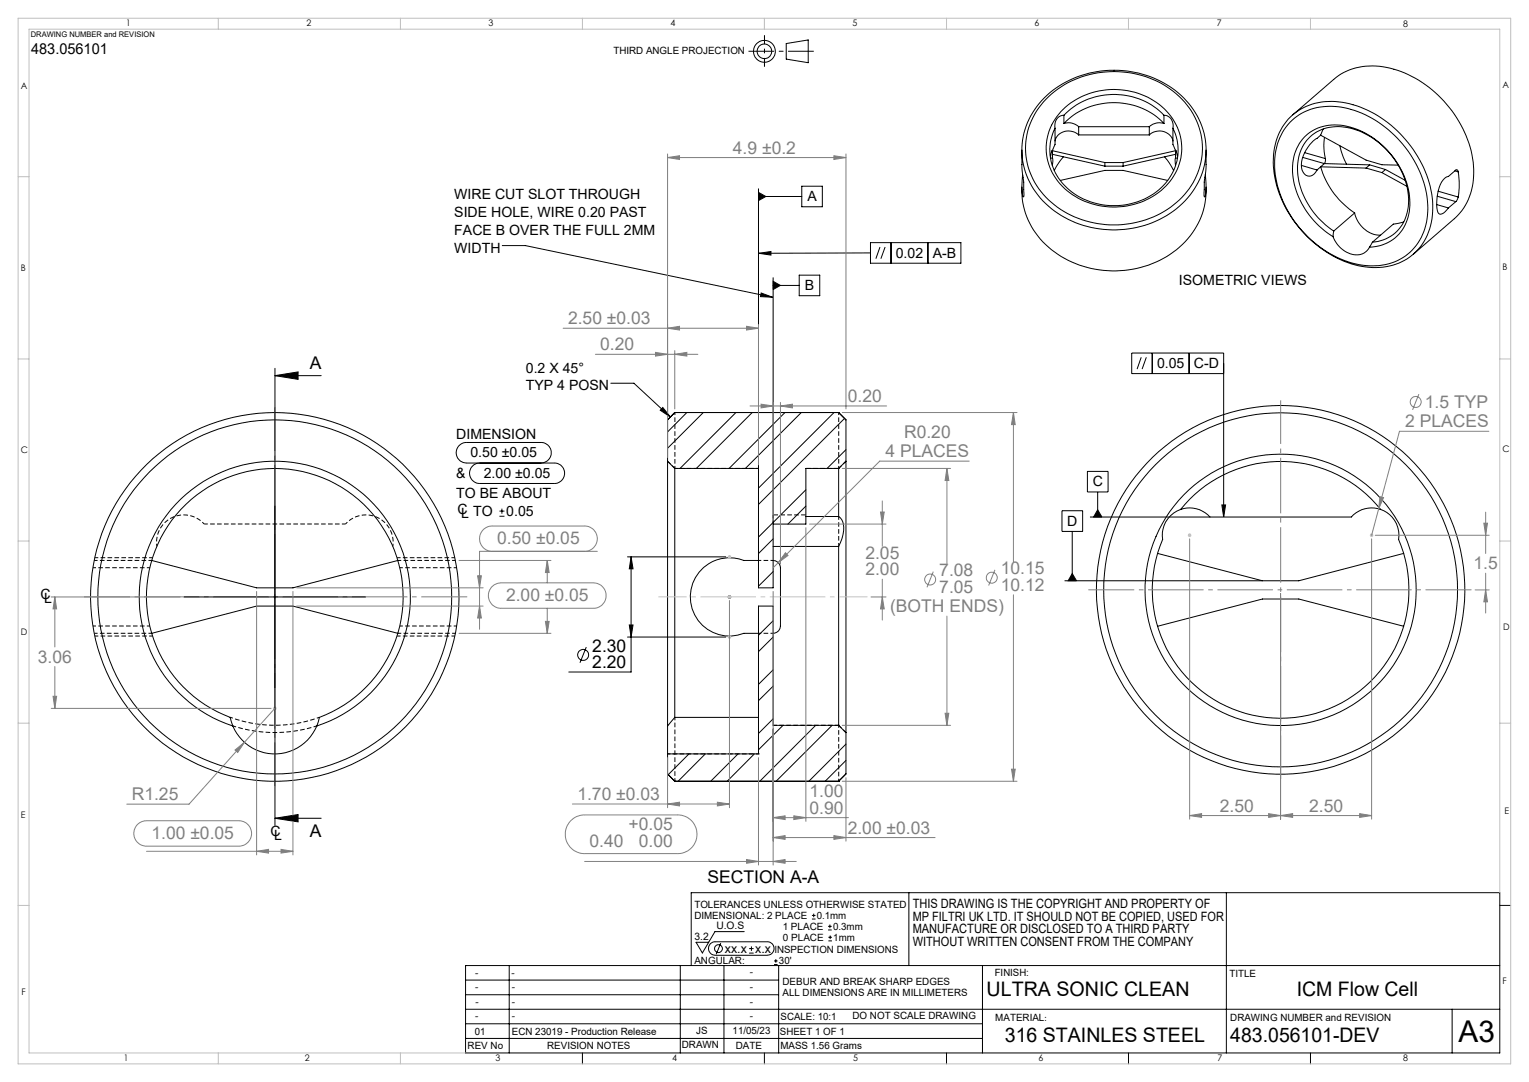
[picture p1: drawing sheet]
<svg xmlns="http://www.w3.org/2000/svg" width="420mm" height="297mm" viewBox="0 0 420 297" stroke-linecap="round" stroke-linejoin="round" font-family="sans-serif">
<path d="M41.2 155.8h-15.7M41.7 153.8h-15.8M125.1 153.8h-15.8M125.5 155.8h-15.7M25.5 171.8h15.7M41.7 173.8h-15.8M109.8 171.8h15.7M125.1 173.8h-15.8M185.4 214.4v-17.5" fill="none" stroke="#000" stroke-width=".27" stroke-dasharray="1.3 .6" stroke-dashoffset=".4" stroke-linecap="butt"/>
<path d="M56.1 143.8a7.5 7.5 0 0 0-8.8-1.7 7.5 7.5 0 0 0-4.2 7.9M107.9 150a7.5 7.5 0 0 0-4.2-7.9 7.5 7.5 0 0 0-8.8 1.7M208.4 153.8h4M208.4 173.8h4M87.8 196.9a35.3 35.3 0 0 1-24.6 0M183.4 206.9h25" fill="none" stroke="#000" stroke-width=".27" stroke-dasharray="1.3 .6" stroke-dashoffset=".5" stroke-linecap="butt"/>
<path d="M41.9 153.1h-15.9M94.9 143.8h-38.8M124.9 153.1h-15.8M212.4 143.8v-2.5M230.4 141.8v8.2M26.1 174.6h15.8M109.1 174.6h15.8M64 199.3a37.3 37.3 0 0 0 23 0" fill="none" stroke="#000" stroke-width=".27" stroke-dasharray="1.3 .6" stroke-dashoffset=".3" stroke-linecap="butt"/>
<g fill="none" stroke="#000" stroke-width=".27">
<path d="M216 12l6-1v6.2l-6-1zM286.8 26.9a27.8 27.8 0 0 1 39.8 1.5 19.9 19.9 0 0 1-3.4 28.9 28 28 0 0 1-37.4-2.9 19.7 19.7 0 0 1 1-27.5zM287.3 27.3a26.7 26.7 0 0 1 38.1 .7 19.1 19.1 0 0 1-3 28.2 26.8 26.8 0 0 1-35.8-2.8 18.9 18.9 0 0 1 .7-26.1zM289.8 35.2a14 14 0 0 0 5.4 18.1 19.2 19.2 0 0 0 26-4.4 13.3 13.3 0 0 0 1-13.7M289.8 35.2v4.5l-.7 1.7M292 30.1a20.4 20.4 0 0 1 29.7 1.9 14.7 14.7 0 0 1-4.2 21.4 20.3 20.3 0 0 1-27.4-4.3 14.5 14.5 0 0 1 1.9-19zM292.2 31.6a19.4 19.4 0 0 1 27.5 0M292.2 31.6a2.77 2.77 0 0 0-2.4 3.6M292.2 33.9a4.1 4.1 0 0 1 4.1 .9M292.2 33.9a19.4 19.4 0 0 1 27.5 0M292.2 31.6v2.3M296.3 37a3.9 3.9 0 0 0-6.5 1.7"/>
<path d="M296.3 34.8v2.2M296.3 37h19.4M296.3 34.8h19.4M315.7 37a3.9 3.9 0 0 1 6.5 1.7M315.7 34.8v2.2M319.7 31.6a2.74 2.74 0 0 1 2.5 3.6M319.7 33.9a4 4 0 0 0-4 .9M319.7 31.6v2.3M322.2 35.2v4.5l.7 1.7M354.4 33.5a16.3 16.3 0 0 1 16.8-3.4 30.2 30.2 0 0 1 21 27 14.8 14.8 0 0 1-14.3 15.9 26.7 26.7 0 0 1-20.9-10.5 26.7 26.7 0 0 1-6.5-21.3 15.8 15.8 0 0 1 3.9-7.7zM354.4 32.1a17.2 17.2 0 0 1 17.3-3.4 31.9 31.9 0 0 1 21.8 26.5 16.4 16.4 0 0 1-7.7 16.3 20 20 0 0 1-18.6-.7 31.6 31.6 0 0 1-17.5-26.2 17 17 0 0 1 4.7-12.5zM355.1 31.5l11.3-9.7a17.6 17.6 0 0 1 17.5-2.5 31.8 31.8 0 0 1 20.8 26.2 17.1 17.1 0 0 1-5.2 14.5l-11.3 9.8"/>
<path d="M362.8 37.1l-1 .9a9.6 9.6 0 0 0-4.3 7.9 2.13 2.13 0 0 0 3.1 2.2l1.2-1.4M362.8 37.1l12.4 6.9 4.4 1.2 4.5 .1M363.5 35.4l-.7 1.7M363.8 37.7l-.1 3.1 .4 2.7M208.4 52.8l2 1.1-2 1.2zM208.4 51.8v109.6h4v-85.2M208.4 53.9h11.8M220.2 51.1h5.7v5.7h-5.7zM280.7 41.2v4.9l.5 3.8v4.1a5.4 5.4 0 0 1-.5-3.7l.2-2.3M280.7 51.4a21.4 21.4 0 0 0 12.7 20.1 27.9 27.9 0 0 0 32.8-5.9 19.9 19.9 0 0 0 5.1-14.2M288.5 43.4h.6M289 41.4h.1"/>
<path d="M289.1 41.4v-.2l-.3 .5-.3 1.5M289.1 43.4v2M289.1 42.4l14.4 3.2M289.1 41.4v2M289.1 41.4l14.4 3.2M291.3 49.5l12.2-2.7h5l12.2 2.7M292.1 43l-1.8 2.4-.7 1.4M303.5 44.6h5M303.5 45.6h5M303.5 44.6v1M308.5 44.6v1M319.9 43l1.3 1.7 1.2 2.1"/>
<path d="M322.9 41.4l.1-.2 .1 .3 .4 1.7M322.9 43.4v2M322.9 41.4v2M322.9 42.4l-14.4 3.2M322.9 41.4l-14.4 3.2M322.9 43.4h.5M322.9 41.4h.1M331.3 41.2v4.9l-.5 3.7 .1 4.3a12.2 12.2 0 0 0 .2-6.2M357.5 45.4l4.3 1.3M357.9 43.2l5.9 1.7M358.4 41.9l5.7 1.6M362.8 45.8a22.7 22.7 0 0 0 9.3 12.7"/>
<path d="M362.8 45.8l-1 .9M362.8 45.8l12.4 .3M363.8 44.9l-1 .9M363.8 44.9l12.4 .4M364.1 43.5v.7l-.3 .7M368 40l1 3.1 .9 2M372.1 58.5a7.5 7.5 0 0 0 7.1 6.1M372.1 58.5l-5.7 4.9M375.2 46.1l4.4 1.3M376.2 45.3l-1 .8M376.2 45.3l4.4 1.2M379.6 47.4l6.9 3.7"/>
<path d="M380.6 46.5l-1 .9M380.6 46.5l5.4 3M394.7 56.2l3.2 .9M394.8 53.9l5.1 1.4M395 52.5l5.5 1.6M399.6 46.9l.9 .3M399.9 55.3l-2 1.8M400.5 47.2l-.1-.5-.3-.1-2.2 1.8a4.5 4.5 0 0 0-2.8 3.9 10.3 10.3 0 0 0 .1 6.3 1.69 1.69 0 0 0 2.2-1l.5-.5M400.5 54.1l-.6 1.2M400.5 47.2a21.3 21.3 0 0 1 0 6.9M138 67.4h6.3l67.9 14.2M208.5 69.5l3.3-.5v1z"/>
<path d="M212.4 77.2l1.9 1.1-1.9 1.2zM212.4 78.3h7.1M219.5 75.5h5.7v5.7h-5.7zM239.1 66.6h24.8v5.6h-24.8zM239.1 69.4l-30.6 .1M241.7 67.8l-1.1 3.2M243.1 67.8l-1.1 3.2M244.8 66.6v5.6M254.9 66.6v5.6M366.2 65a23.1 23.1 0 0 1-11.2-18.8 11.5 11.5 0 0 1 14-11.7 23 23 0 0 1 18.3 21.9 11.2 11.2 0 0 1-11.1 11.5M366.2 65a6.9 6.9 0 0 0 8.1 4.7l1.1-.8 .8-1M366.4 63.4a21.2 21.2 0 0 1-9.9-18.6 10.7 10.7 0 0 1 12.7-9.9 21.5 21.5 0 0 1 17.7 21.2 10.6 10.6 0 0 1-9.9 10.4"/>
<path d="M366.4 63.4l-.2 1.6M377 66.5l-.8 1.4M385.6 60.9l-2.9 .6-5.7 5M209.1 80.4l3.1 1.2-3.3-.2zM313.5 98.1l-1.2 3.2M314.9 98.1l-1.2 3.2M316.5 96.9v5.6M326.6 96.9v5.6M75.5 103.1h12.7M75.5 101.1v125.5M75.5 103.1l6.4-1v2zM167.8 105.2h6.3l10.1 9.3"/>
<path d="M182.1 111.9l2 2.6-2.7-1.9zM185.3 113.2h.1M185.3 113.2h45.1M185.3 113.2l-1.9 2v11.4M188.7 113.2l-5.3 5.4M193.2 113.2l-9.8 9.8M202.1 113.2l-15.3 15.4M206.6 113.2l-15.3 15.4M215.6 113.2l-15.3 15.4M220.1 113.2l-15.3 15.4M229.1 113.2l-20.7 20.8M230.4 113.2h.1"/>
<path d="M230.4 113.2l2 2v11.4M232 114.9l-23.6 23.6M336.1 102.5h-25.2v-5.6h25.2v45M75.5 138.8v50M131.8 127.1a2.8 2.8 0 0 0-2.8 2.8 2.8 2.8 0 0 0 2.8 2.8h20.5a2.8 2.8 0 0 0 2.8-2.8 2.8 2.8 0 0 0-2.8-2.8h-24.2a2.82 2.82 0 0 1-2.8-2.8 2.82 2.82 0 0 1 2.8-2.8h20.5a2.82 2.82 0 0 1 2.8 2.8 2.82 2.82 0 0 1-2.8 2.8M137.9 139.6v1.4M183.4 126.6v72.7M183.4 126.6l1.9 2M185.3 128.6v68.3M185.3 128.6h23.1M221.4 134.4l-13 13M221.4 138.9l-5 5"/>
<path d="M230.4 128.6v13.2M230.4 128.6h-9v15.3h-9M232.4 126.6v74.5M232.4 126.6l-2 2M232.4 123.4l-5.2 5.2M298.7 129.4h5.7v5.6h-5.7zM301.5 139.9l1.2 2h-2.3zM301.5 135v6.9M324.3 139.8a35.2 35.2 0 0 1 54.9 0M324.3 139.8a7.4 7.4 0 0 0-4.9 8.3 35.2 35.2 0 0 0 32.4 49.1 35.2 35.2 0 0 0 32.4-49.1 7.5 7.5 0 0 0-5-8.3M324.3 139.8a7.5 7.5 0 0 1 8.1 2.1M335.6 138.6h1.1l-.6 3.3z"/>
<path d="M379.2 139.8a7.5 7.5 0 0 0-8 2.1h-71.8M41.7 153.8l28.8 7.6h10l28.8-7.6M137.2 141.7h1.4M137.2 140.3h1.4M172.4 152.9h27M173.4 152.9v31.6h-17.2M173.4 152.9l.5 3.2h-1zM208.4 153.8h-4.1a10.8 10.8 0 0 0-14.7 10 10.8 10.8 0 0 0 14.7 10h4.1M212.4 153.8a2.07 2.07 0 0 1 2 2.1v15.9a2.03 2.03 0 0 1-2 2M212.4 156.9l-4 4M212.4 147.9l-4 4M212.4 150h18"/>
<path d="M221.4 141.8h9M230.4 150v49.1M230.4 141.8a4.3 4.3 0 0 1 1.2 5l-1.2 3.2M291.7 140.2h5.7v5.7h-5.7zM294.5 157.4l1.2 2h-2.3zM294.5 145.9v13.5M318 151.9l28.8 7.5M385.6 151.9l-28.8 7.5h-64.4M41.7 173.8l28.8-7.4h10l28.8 7.4M50.5 163.9h50M161 177.6l-1.7 4.3M172.4 174.9h27"/>
<path d="M172.9 171.6h1l-.5 3.3zM199.9 163.9h1M200 163.5l.7 .7M200.4 163.4v1M200.7 163.5l-.7 .7M212.4 170.4l-4 4M212.4 174.9l-4 4M318 171.9l28.8-7.5h10l28.8 7.5M64 199.3l-.8-2.4a35.3 35.3 0 0 1-16-54.2 35.3 35.3 0 0 1 56.5 0 35.3 35.3 0 0 1-16 54.2l-.7 2.4M64 199.3a37.3 37.3 0 0 1-18.6-57.4 37.3 37.3 0 0 1 60.2 0 37.3 37.3 0 0 1-18.6 57.4M64 199.3a12.5 12.5 0 0 0 11.5 7.7 12.5 12.5 0 0 0 11.5-7.7M183.4 199.3v7.6"/>
<path d="M185.3 196.9l-1.9 2.4M185.3 196.9h23.1M212.4 183.9l-4 4M212.4 197.3l-4 4M212.4 188.3l-4 4M215.1 199.1l-6.7 6.7M224 199.1l-15.3 15.4M228.6 199.1l-15.4 15.4M230.4 199.1h-18v-32.7h-4v40.5h-25M230.4 199.1l2 2M183.4 206.9v5.5l1.9 2.1M185.3 214.5h.1"/>
<path d="M185.3 214.5h45.1M189.3 206.9l-5.7 5.8M193.7 206.9l-7.4 7.6M202.7 206.9l-7.5 7.6M207.2 206.9l-7.5 7.6M230.4 214.5h.1M232.4 201.1v11.3l-2 2.1M232.4 204.3l-10.2 10.2M232.4 208.7l-5.7 5.8M75.5 224.6h12.7M75.5 224.6l6.4-1v2zM195.1 259.1l1.2-.6h14.5a1.85 1.85 0 0 1 1.8 1.9 1.85 1.85 0 0 1-1.8 1.8h-14.3a1.87 1.87 0 0 1-1.7-1.1 1.87 1.87 0 0 1 .3-2z"/>
<path d="M198 258.9l-1.3 3M204.4 255.7h-8l-3.5 5.9-1.7-2.9h3.5M206.4 259.8v1.2M223 252.3h1M223 251.3h1M223.5 250.8v1M227.5 255.3h1M227.5 254.3h1M227.5 258.3h1M227.5 257.3h1M228 253.8v1M228 256.8v1"/>
<path d="M249.7 245v20M336.9 245v44M412 248.5h3M127.9 273h86M127.9 269h86M127.9 277h284.1M139.9 265v24M186.9 265v24M189.9 265v-20h222.1v44h-284.1v-24h284.1M198.9 265v24M205.8 261.6h1.2M205.8 260.4h1.2"/>
<path d="M212.6 264.8h1M212.6 263.8h1M213.1 263.3v1M213.9 265v24M269.9 265v24M398.9 277v12M127.9 285h142M127.9 281h142M160 289v3M210 289v3M260 289v3M310 289v3"/>
<path d="M360 289v3"/>
<circle cx="210" cy="14.1" r="3"/>
<circle cx="210" cy="14.1" r="2"/>
<circle cx="75.5" cy="163.8" r="50.6"/>
<circle cx="75.5" cy="163.9" r="48.6"/>
<circle cx="160.2" cy="179.8" r="1.49"/>
<circle cx="351.8" cy="161.9" r="50.6"/>
<circle cx="351.8" cy="161.9" r="48.6"/>
<circle cx="351.8" cy="161.9" r="37.3"/>
<circle cx="197.4" cy="260.4" r="1.08"/>
</g>
<path d="M230.4 113.2v15.4M185.4 128.6v-15.4M208.4 128.6h-23M230.4 199.1v15.3" fill="none" stroke="#000" stroke-width=".27" stroke-dasharray="1.3 .6" stroke-dashoffset=".6" stroke-linecap="butt"/>
<path d="M185.4 128.6l-2-2M232.4 126.6l-2 2M212.4 199.1h18M230.4 199.1l2 2" fill="none" stroke="#000" stroke-width=".27" stroke-dasharray="1.3 .6" stroke-dashoffset=".2" stroke-linecap="butt"/>
<path d="M230.4 128.6h-9M221.4 141.3h-9" fill="none" stroke="#000" stroke-width=".27" stroke-dasharray="1.3 .6" stroke-dashoffset="-.1" stroke-linecap="butt"/>
<g fill="none" stroke="#808080" stroke-width=".27">
<path d="M183.4 43.2l3.3-.4v1zM183.4 42.3v83.3M183.4 43.2h49M229.1 42.8l3.3 .4-3.3 .6zM232.4 42.3v70M154.7 90.1h53.7M163.5 97.3h28.2M180.1 96.7l3.3 .6-3.3 .5zM183.4 90.1l3.3-.5v1zM185.3 97.3l3.4-.6v1.1zM185.3 96.2v16.1M205.1 89.6l3.3 .5-3.3 .5z"/>
<path d="M208.4 89.1v38.5M206 111.4h37.6M209.1 110.9l3.3 .5-3.3 .6zM212.4 110.5v32.3M214.4 111.4l3.3-.5v1.1zM214.4 110.5v44.4M231.4 113.2h48M278.4 113.2l.5 3.4h-1.1zM278.4 113.2v41M389.7 108.2l-1.7 4.3M409 118.4h-24.6l-7.6 28.5M231.4 128.6h29.7"/>
<path d="M242.4 137.5v12.5M260.1 128.6l.5 3.3h-1zM260.1 128.6v26.1M266.2 126.6h-24.5l-29.3 29.3M379.1 136.3l.9 .3-1.3 3.1zM126.1 153.8h25.2M131.2 158h1l-.5 3.4zM135.2 151.3a3.5 3.5 0 0 1-3.5-3.4 3.5 3.5 0 0 1 3.5-3.5h25.4a3.5 3.5 0 0 1 3.5 3.5 3.5 3.5 0 0 1-3.5 3.4M150.3 153.8l.5 3.4h-1zM150.3 153.8v6.2M164.1 151.3h-32.4v21.4M215.8 151.7l.7 .8-2.7 1.9z"/>
<path d="M221.4 144.8v80.7M222.4 143.9h21M241.9 140.5h1l-.5 3.4zM242.4 159v11.2M256.4 156.9l-1.8 4.3M273.3 156.4l-1.7 4.3M326.8 147.9v77M376.8 147.9v77M377.8 146.9h31.3M407.6 143.6h1l-.5 3.3zM408.1 140.6v11.3M408.1 157.3v11"/>
<path d="M14.1 163.9h35.4M15.1 163.9l.5 3.2h-1zM15.1 163.9v13.7M70.5 162.3v72.4M80.5 162.3v72.4M81.5 161.4h51.2M81.5 166.4h51.2M126.1 173.8h25.2M131.7 166.4l.5 3.2h-1zM135 161.1l.9-.6 1.8-.5h25.3a3.5 3.5 0 0 1 3.5 3.5 3.5 3.5 0 0 1-3.5 3.5h-25.3a3.5 3.5 0 0 1-3.3-2.1 3.5 3.5 0 0 1 .6-3.8zM149.8 170.6h1l-.5 3.2zM150.3 167v6.8"/>
<path d="M200.4 164.8v56.9M212.4 162.3v75.2M239.3 163.9h4.1M242.4 163.9l.5 3.2h-1zM260.1 169.1v30M278.4 163.3v51.2M351.8 162.9v62M405.2 161.9h3.9M408.1 161.9l.5 3.3h-1zM14.1 194.4h60.4M14.6 191.1h1l-.5 3.3zM15.1 182.9v11.5"/>
<path d="M75.5 194.4l-8.4 9.4M231.4 199.1h29.7M259.6 195.8h1l-.5 3.3zM64.6 205.9l2.5-2.1-1.8 2.7zM67.1 203.8l-15.2 16.9h-17.1M183.4 208v13.7M208.4 208v29.5M231.4 214.5h48M232.4 213.5v17.4M277.8 211.1h1.1l-.5 3.4zM37.8 226.3l1.1-.8 1.4-.2h25.3a3.5 3.5 0 0 1 3.5 3.5 3.5 3.5 0 0 1-3.5 3.5h-25.3a3.5 3.5 0 0 1-3.3-2.2 3.5 3.5 0 0 1 .8-3.8zM40.3 233.7h40.2"/>
<path d="M70.5 233.7l3.3-.6v1.1zM77.2 233.1l3.3 .6-3.3 .5zM156.8 225.3l1.6-1.1 1.9-.5h25.8a5.3 5.3 0 0 1 5.4 5.3 5.3 5.3 0 0 1-5.4 5.3h-25.5a5.3 5.3 0 0 1-4.9-3.2 5.3 5.3 0 0 1 1.1-5.8zM157.2 220.7h43.2M160.6 236.5h58.1M183.4 220.7l3.3-.5v1zM197.1 220.2l3.3 .5-3.3 .5zM205.1 235.9l3.3 .6-3.3 .5zM212.4 236.5l3.3-.6v1.1zM212.4 224.4l3.3-.5v1.1zM212.4 229.9l3.3-.5v1zM212.4 224.4h20.6"/>
<path d="M212.4 229.9h44.5M218.1 223.9l3.3 .5-3.3 .6zM229.1 229.4l3.3 .5-3.3 .5zM326.8 223.9l3.3-.6v1.1zM326.8 223.9h50M348.5 223.3l3.3 .6-3.3 .5zM351.8 223.9l3.3-.6v1.1zM373.5 223.3l3.3 .6-3.3 .5z"/>
<circle cx="388.9" cy="110.3" r="1.51"/>
<circle cx="255.5" cy="159.1" r="1.51"/>
<circle cx="272.4" cy="158.6" r="1.51"/>
</g>
<g fill="none" stroke="#c0c0c0" stroke-width=".27">
<path d="M5 5h410v287h-410zM60 5v3M110 5v3M160 5v3M210 5v3M260 5v3M310 5v3M360 5v3M5 48.5h3M412 48.5h3M5 98.5h3M412 98.5h3"/>
<path d="M5 148.5h3M199.9 152.9h1M200 152.5l.7 .7M200.4 152.4v.9M200.7 152.5l-.7 .7M326.3 146.9h1M326.4 146.5l.7 .8M326.8 146.4v1M327.1 146.5l-.7 .8M376.3 146.9h1M376.4 146.5l.7 .8M376.8 146.4v1"/>
<path d="M377.1 146.5l-.7 .8M412 148.5h3M199.9 163.9h1M199.9 174.9h1M200 163.5l.7 .7M200 174.5l.7 .7M200.4 163.4v1M200.4 174.3v1.1M200.7 163.5l-.7 .7M200.7 174.5l-.7 .7M5 198.5h3M75 194.4h1"/>
<path d="M75.1 194.1l.7 .7M75.5 194v.9M75.8 194.1l-.7 .7M412 198.5h3M5 248.5h3M412 245v-237h-404v281h119.9M60 289v3M110 289v3"/>
</g>
<path d="M210 9.7v8.6" fill="none" stroke="#000" stroke-width=".27" stroke-dasharray="15.2 1.3 1.3 1.3" stroke-dashoffset="12.8" stroke-linecap="butt"/>
<path d="M205.6 14.1h17.9" fill="none" stroke="#000" stroke-width=".27" stroke-dasharray="15.2 1.3 1.3 1.3" stroke-dashoffset="8.2" stroke-linecap="butt"/>
<path d="M180.8 163.8h57.5" fill="none" stroke="#c0c0c0" stroke-width=".27" stroke-dasharray="15.2 1.3 1.3 1.3" stroke-dashoffset="7.5" stroke-linecap="butt"/>
<path d="M128.3 163.8h-105.2M298.9 161.9h105.3" fill="none" stroke="#808080" stroke-width=".27" stroke-dasharray="15.2 1.3 1.3 1.3" stroke-dashoffset="2.6" stroke-linecap="butt"/>
<path d="M75.5 215.8v-104M351.8 213.8v-103.9" fill="none" stroke="#808080" stroke-width=".27" stroke-dasharray="15.2 1.3 1.3 1.3" stroke-dashoffset="3.3" stroke-linecap="butt"/>
<g fill="#000">
<path d="M75.5 103.1l6.4-1v2zM75.5 224.6l6.4-1v2z"/>
<path d="M182.1 111.9l2 2.6-2.7-1.9zM208.4 52.8l2 1.1-2 1.2zM212.4 77.2l1.9 1.1-1.9 1.2zM209.1 80.4l3.1 1.2-3.3-.2zM208.5 69.5l3.3-.5v1z"/>
<path d="M173.4 152.9l.5 3.2h-1zM172.9 171.6h1l-.5 3.3z"/>
</g>
<g fill="#808080">
<path d="M14.6 191.1h1l-.5 3.3zM15.1 163.9l.5 3.2h-1zM241.9 140.5h1l-.5 3.4zM242.4 163.9l.5 3.2h-1zM407.6 143.6h1l-.5 3.3zM408.1 161.9l.5 3.3h-1zM326.8 223.9l3.3-.6v1.1zM348.5 223.3l3.3 .6-3.3 .5zM351.8 223.9l3.3-.6v1.1zM373.5 223.3l3.3 .6-3.3 .5z"/>
<path d="M197.1 220.2l3.3 .5-3.3 .5zM183.4 220.7l3.3-.5v1z"/>
<path d="M212.4 236.5l3.3-.6v1.1zM205.1 235.9l3.3 .6-3.3 .5zM218.1 223.9l3.3 .5-3.3 .6zM212.4 224.4l3.3-.5v1.1zM185.3 97.3l3.4-.6v1.1zM180.1 96.7l3.3 .6-3.3 .5zM229.1 229.4l3.3 .5-3.3 .5zM212.4 229.9l3.3-.5v1z"/>
<path d="M64.6 205.9l.7 .6 1.8-2.7zM150.3 153.8l.5 3.4h-1zM149.8 170.6h1l-.5 3.2zM131.2 158h1l-.5 3.4zM131.7 166.4l.5 3.2h-1zM70.5 233.7l3.3-.6v1.1zM77.2 233.1l3.3 .6-3.3 .5zM260.1 128.6l.5 3.3h-1zM259.6 195.8h1l-.5 3.3zM278.4 113.2l.5 3.4h-1.1zM277.8 211.1h1.1l-.5 3.4zM215.8 151.7l-2 2.7 2.7-1.9zM379.1 136.3l-.4 3.4 1.3-3.1z"/>
<path d="M205.1 89.6l3.3 .5-3.3 .5zM183.4 90.1l3.3-.5v1z"/>
<path d="M183.4 43.2l3.3-.4v1zM229.1 42.8l3.3 .4-3.3 .6zM209.1 110.9l3.3 .5-3.3 .6zM214.4 111.4l3.3-.5v1.1z"/>
</g>
<path d="M335.6 138.6h1.1l-.6 3.3zM301.5 139.9l1.2 2h-2.3zM294.5 157.4l1.2 2h-2.3z" fill="#000"/>
<text font-size="8.2" x="400.6" y="286.1">A3</text>
<g font-size="5.5">
<text x="271" y="273.4">ULTRA SONIC CLEAN</text>
<text x="356.2" y="273.4">ICM Flow Cell</text>
<text x="276" y="286.1">316 STAINLES STEEL</text>
<text x="338" y="286.1">483.056101-DEV</text>
</g>
<g font-size="4.8" fill="#808080">
<text x="201.3" y="42.2">4.9 ±0.2</text>
<text x="156" y="89">2.50 ±0.03</text>
<text x="164.9" y="96.2">0.20</text>
<text x="232.9" y="110.4">0.20</text>
<text x="391.4" y="111.9">1.5 TYP</text>
<text x="386" y="117.3">2 PLACES</text>
<text x="243.3" y="125.5">4 PLACES</text>
<text x="248.3" y="120.1">R0.20</text>
<text x="136.6" y="149.5">0.50 ±0.05</text>
<text x="237.7" y="153.4">2.05</text>
<text x="237.7" y="157.9">2.00</text>
<text x="258" y="158.1">7.08</text>
<text x="274.9" y="157.6">10.15</text>
<text x="404.8" y="156.2">1.5</text>
<text x="139" y="165.1">2.00 ±0.05</text>
<text x="258" y="162.7">7.05</text>
<text x="274.9" y="162.2">10.12</text>
<text x="244.5" y="168">(BOTH ENDS)</text>
<text x="10.4" y="181.9">3.06</text>
<text x="36.2" y="219.6">R1.25</text>
<text x="158.6" y="219.6">1.70 ±0.03</text>
<text x="222.4" y="218.8">1.00</text>
<text x="172.6" y="227.9">+0.05</text>
<text x="222.4" y="223.4">0.90</text>
<text x="335" y="222.8">2.50</text>
<text x="359.6" y="222.8">2.50</text>
<text x="41.6" y="230.4">1.00 ±0.05</text>
<text x="162" y="232.4">0.40</text>
<text x="175.5" y="232.4">0.00</text>
<text x="232.8" y="228.8">2.00 ±0.03</text>
</g>
<g font-size="4.8">
<text x="85.1" y="101.2">A</text>
<text x="162.7" y="178.8">2.30</text>
<text x="162.7" y="183.4">2.20</text>
<text x="85.1" y="229.8">A</text>
<text x="194.3" y="242.4">SECTION A-A</text>
</g>
<text font-size="4.1" x="8.6" y="14.9">483.056101</text>
<g font-size="3.9">
<text x="124.8" y="54.7">WIRE CUT SLOT THROUGH</text>
<text x="124.8" y="59.6">SIDE HOLE, WIRE 0.20 PAST</text>
<text x="221.8" y="55.2">A</text>
<text x="124.8" y="64.5">FACE B OVER THE FULL 2MM</text>
<text x="124.8" y="69.4">WIDTH</text>
<text x="246.1" y="70.7">0.02</text>
<text x="256.2" y="70.7">A-B</text>
<text x="221.1" y="79.6">B</text>
<text x="323.8" y="78.3">ISOMETRIC VIEWS</text>
<text x="317.8" y="101">0.05</text>
<text x="328" y="101">C-D</text>
<text x="144.5" y="102.2">0.2 X 45°</text>
<text x="144.5" y="107.1">TYP 4 POSN</text>
<text x="125.3" y="120.6">DIMENSION</text>
<text x="129.2" y="125.5">0.50 ±0.05</text>
<text x="125.3" y="131.2">&amp;</text>
<text x="132.9" y="131.2">2.00 ±0.05</text>
<text x="125.3" y="136.7">TO BE ABOUT</text>
<text x="300.2" y="133.5">C</text>
<text x="125.7" y="141.2">C</text>
<text x="126.7" y="142.2">L TO</text>
<text x="139.1" y="141.6">0.05</text>
<text x="293.2" y="144.3">D</text>
<text x="11.1" y="164.5">C</text>
<text x="12.1" y="165.6">L</text>
<text x="74.3" y="229.5">C</text>
<text x="75.3" y="230.6">L</text>
</g>
<g font-size="3.5">
<text x="250.7" y="249.2">THIS DRAWING IS THE COPYRIGHT AND PROPERTY OF</text>
<text x="250.7" y="252.7">MP FILTRI UK LTD. IT SHOULD NOT BE COPIED, USED FOR</text>
<text x="250.7" y="256.2">MANUFACTURE OR DISCLOSED TO A THIRD PARTY</text>
<text x="250.7" y="259.8">WITHOUT WRITTEN CONSENT FROM THE COMPANY</text>
</g>
<text font-size="3.4" x="199.1" y="261.5">xx.x x.x</text>
<g font-size="2.8">
<text x="196.8" y="255.1">U.O.S</text>
<text x="190.8" y="258">3.2</text>
<text x="130.5" y="267.9">-</text>
<text x="140.5" y="268">-</text>
<text x="205.9" y="267.7">-</text>
<text x="130.5" y="271.8">-</text>
<text x="130.6" y="275.8">-</text>
<text x="140.6" y="271.9">-</text>
<text x="140.6" y="275.9">-</text>
<text x="206" y="275.8">-</text>
<text x="206" y="271.8">-</text>
<text x="130.6" y="279.8">-</text>
<text x="140.6" y="279.8">-</text>
<text x="205.9" y="279.7">-</text>
</g>
<g font-size="2.7">
<text x="168.5" y="14.7">THIRD ANGLE PROJECTION</text>
<text x="190.7" y="249.2">TOLERANCES UNLESS OTHERWISE STATED</text>
<text x="190.7" y="252.2">DIMENSIONAL: 2 PLACE</text>
<text x="215" y="255.2">1 PLACE</text>
<text x="224.4" y="252.2">0.1mm</text>
<text x="228.8" y="255.2">0.3mm</text>
<text x="212.7" y="261.5">INSPECTION DIMENSIONS</text>
<text x="215.1" y="258.2">0 PLACE</text>
<text x="228.9" y="258.2">1mm</text>
<text x="190.7" y="264.7">ANGULAR:</text>
<text x="214" y="264.7">30'</text>
<text x="273.3" y="267.9">FINISH:</text>
<text x="337.7" y="268.3">TITLE</text>
<text x="215" y="270.5">DEBUR AND BREAK SHARP EDGES</text>
<text x="215" y="273.5">ALL DIMENSIONS ARE IN MILLIMETERS</text>
<text x="214.4" y="279.9">SCALE: 10:1</text>
<text x="234.2" y="279.8">DO NOT SCALE DRAWING</text>
<text x="273.4" y="280.2">MATERIAL:</text>
<text x="338" y="280.3">DRAWING NUMBER and REVISION</text>
<text x="128.4" y="287.9">REV No</text>
<text x="130.4" y="284">01</text>
<text x="140.6" y="284">ECN 23019 - Production Release</text>
<text x="150.3" y="287.9">REVISION NOTES</text>
<text x="187.3" y="287.7">DRAWN</text>
<text x="191.3" y="283.9">JS</text>
<text x="201.2" y="283.9">11/05/23</text>
<text x="202.1" y="287.9">DATE</text>
<text x="214.2" y="284.1">SHEET 1 OF 1</text>
<text x="214.4" y="287.9">MASS 1.56 Grams</text>
</g>
<g font-size="2.5">
<text x="34.6" y="7.2">1</text>
<text x="84.2" y="7.2">2</text>
<text x="134.2" y="7.2">3</text>
<text x="184.2" y="7.2">4</text>
<text x="234.2" y="7.2">5</text>
<text x="284.2" y="7.2">6</text>
<text x="334.2" y="7.2">7</text>
<text x="385.5" y="7.4">8</text>
<text x="5.7" y="24.4">A</text>
<text x="412.8" y="24.1">A</text>
<text x="5.7" y="74.4">B</text>
<text x="412.8" y="74.1">B</text>
<text x="5.7" y="124.4">C</text>
<text x="412.7" y="124.1">C</text>
<text x="412.9" y="172.8">D</text>
<text x="5.7" y="174.4">D</text>
<text x="5.7" y="224.4">E</text>
<text x="413.2" y="223.5">E</text>
<text x="5.9" y="273.3">F</text>
<text x="412.7" y="270">F</text>
<text x="34" y="291.3">1</text>
<text x="83.7" y="291.3">2</text>
<text x="136.1" y="291.1">3</text>
<text x="184.6" y="291.4">4</text>
<text x="234.4" y="291.4">5</text>
<text x="285.2" y="291.4">6</text>
<text x="334.5" y="291.2">7</text>
<text x="385.5" y="291.3">8</text>
</g>
<text font-size="2.1" x="8.5" y="10.3">DRAWING NUMBER and REVISION</text>
</svg>
